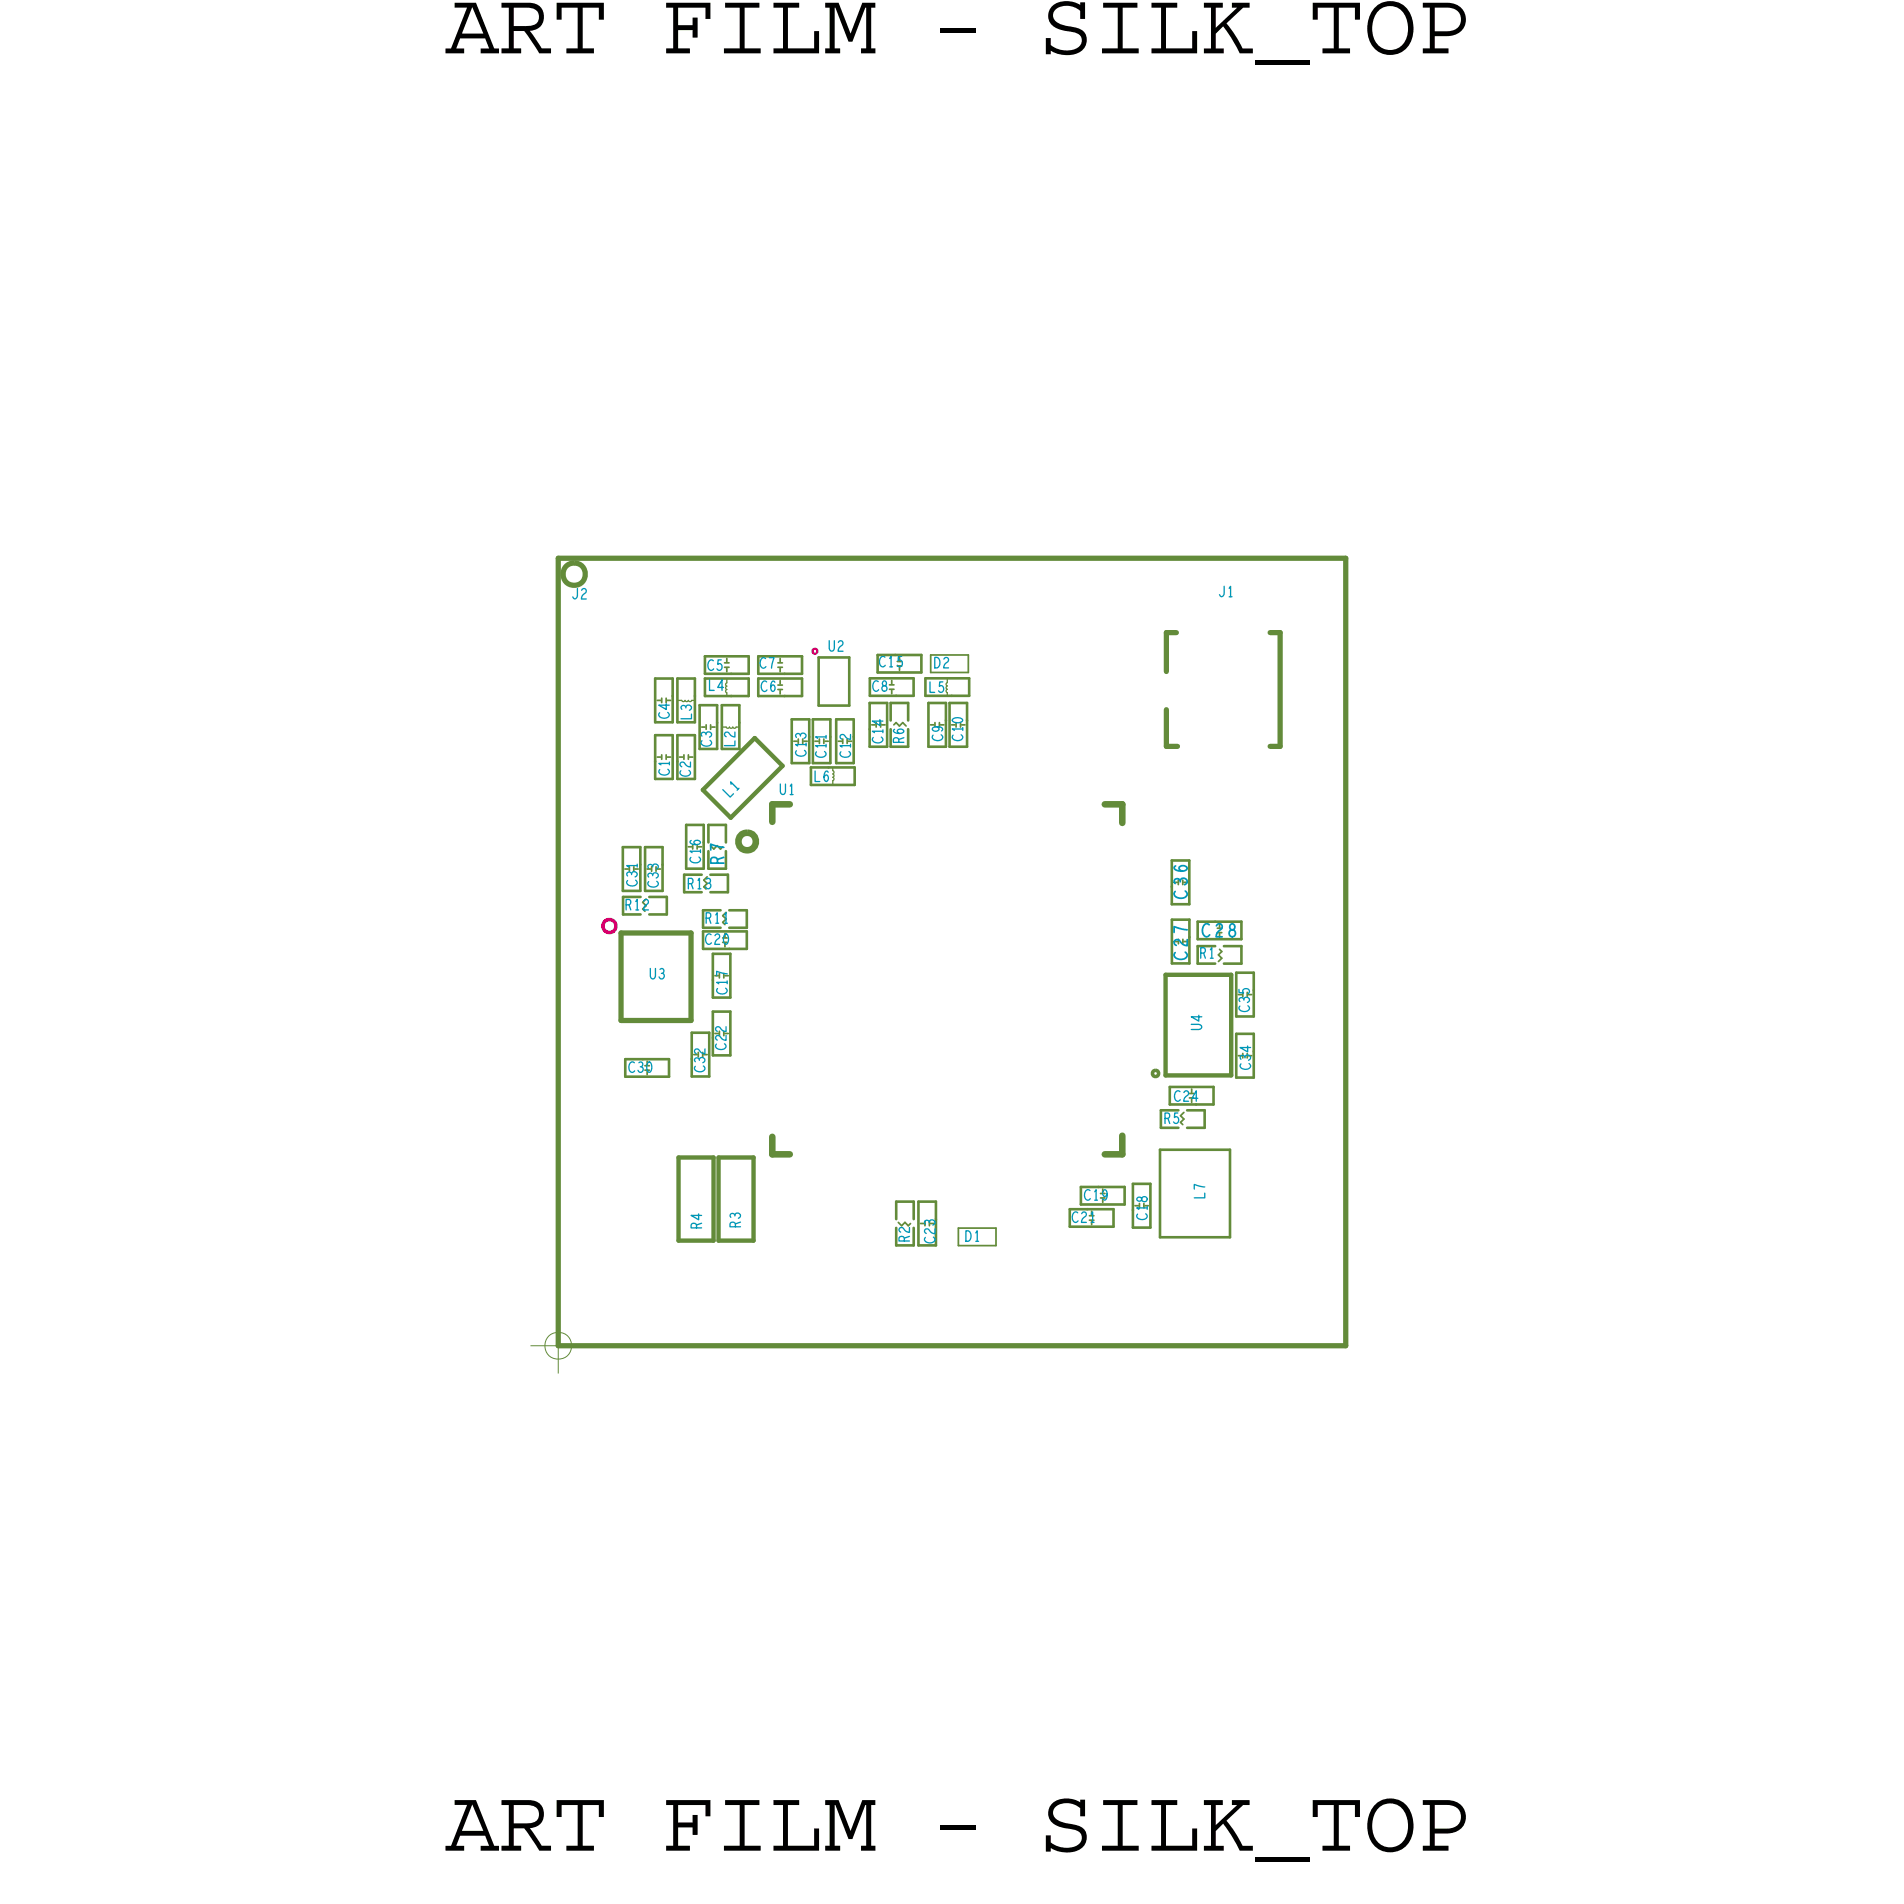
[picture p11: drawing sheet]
<svg xmlns="http://www.w3.org/2000/svg" width="44mm" height="44mm" viewBox="0 0 44 44" stroke-linecap="round" stroke-linejoin="round" font-family="sans-serif">
<!-- layer: Board Outline -->
<path d="M18.6 14.8v.1z" fill="none" stroke="#d7006b" stroke-width=".05"/>
<path d="M13.8 21.1l.1-.1 .2 .1v.1l-.2 .1-.1-.1z" fill="none" stroke="#d7006b" stroke-width=".08"/>
<path d="M12.8 12.8h18v18h-18z" fill="none" stroke="#acacac" stroke-width=".02"/>
<!-- layer: Components -->
<g fill="none" stroke="#638b3a" stroke-width=".1">
<path d="M16.1 18.1l.6 .6zM16.7 18.7l1.2-1.2zM17.3 16.9l-1.2 1.2zM17.3 16.9l.6 .6zM15.5 28.4h.8zM15.5 26.5v1.9zM15.5 26.5h.8zM16.3 26.5v1.9zM16.4 28.4h.8zM16.4 26.5v1.9zM16.4 26.5h.8zM17.2 26.5v1.9z"/>
<path d="M26.6 24.6h1.5zM26.6 22.3h1.5zM26.6 22.3v2.3zM28.1 22.3v2.3z"/>
</g>
<path d="M26.4 24.5h.1l-.1 .1-.1-.1z" fill="none" stroke="#638b3a" stroke-width=".08"/>
<g fill="none" stroke="#638b3a" stroke-width=".12">
<path d="M12.8 12.8h18zM12.8 12.8v18zM12.9 12.9h.2h.2l.1 .2-.1 .2-.2 .1-.2-.1v-.2zM26.7 14.5v.8zM26.7 16.2v.9zM26.7 17.1h.2zM26.7 14.5h.2zM29 17.1h.3zM29 14.5h.3zM29.3 14.5v2.6zM30.8 12.8v18zM12.8 30.8h18z"/>
<path d="M14.2 21.3h1.6zM14.2 21.3v2zM14.2 23.3h1.6zM15.8 21.3v2z"/>
</g>
<g fill="none" stroke="#638b3a" stroke-width=".06">
<path d="M14.2 19.4h.4zM14.2 19.4v1zM14.6 19.8v.6zM14.6 19.4v.4zM14.7 19.4h.4zM14.7 19.4v1zM15 15.5h.4zM15 16.8h.4zM15 16.5h.4zM15 15.5v1zM15 16.8v.6zM15 17.8h.4z"/>
<path d="M15 17.4v.4zM15.1 19.8v.6zM15.1 19.4v.4zM15.4 15.9v.6zM15.4 15.5v.4zM15.4 16.8v1zM15.5 15.5h.4zM15.5 16.8h.4zM15.5 16.5h.4zM15.5 15.5v1zM15.5 16.8v.6zM15.5 17.8h.4z"/>
<path d="M15.5 17.4v.4zM15.6 20h.4zM15.6 20v.4zM15.7 18.9h.4zM15.7 19.9h.4zM15.7 18.9v1zM15.9 15.9v.6zM15.9 15.5v.4zM15.9 16.8v1zM16 16.1h.4zM16 17.1h.4zM16 16.1v1z"/>
<path d="M16.1 19.3v.6zM16.1 18.9v.4zM16.1 15.5h1zM16.1 15h1zM16.1 15.9h.6zM16.1 15.5v.4zM16.1 15.4h.6zM16.1 15v.4zM16.2 18.9h.4zM16.2 18.9v.4zM16.2 19.9h.4zM16.2 19.5v.4z"/>
<path d="M16.2 20h.4zM16.4 16.5v.6zM16.4 16.1v.4zM16.5 16.1h.4zM16.5 17.1h.4zM16.5 16.1v1zM16.6 18.9v.4zM16.6 20v.4zM16.7 15.9h.4zM16.7 15.4h.4zM16.9 16.5v.6zM16.9 16.1v.4z"/>
<path d="M17.1 15.5v.4zM17.1 15v.4zM17.3 15h1zM17.3 15.5h1zM17.3 15.4h.6zM17.3 15v.4zM17.3 15.9h.6zM17.3 15.5v.4zM17.9 15.4h.4zM17.9 15.9h.4zM18.1 16.4h.4zM18.1 17.4h.4z"/>
<path d="M18.1 16.4v1zM18.3 15v.4zM18.3 15.5v.4zM18.5 16.8v.6zM18.5 16.4v.4zM18.5 17.5h.4zM18.5 17.9h1zM18.5 17.5v.4zM18.6 16.4h.4zM18.6 17.4h.4zM18.6 16.4v1zM18.7 15v1.1z"/>
<path d="M18.7 15h.7zM18.7 16.1h.7zM18.9 17.5h.6zM19 16.8v.6zM19 16.4v.4zM19.1 16.4h.4zM19.1 17.4h.4zM19.1 16.4v1zM19.4 15v1.1zM19.5 16.8v.6zM19.5 16.4v.4zM19.5 17.5v.4z"/>
<path d="M19.9 16.1h.4zM19.9 16.1v.6zM19.9 17.1h.4zM19.9 16.7v.4zM19.9 15.5h1zM19.9 15.9h.6zM19.9 15.5v.4zM20.1 15h.4zM20.1 15.4h1zM20.1 15v.4zM20.3 16.1v1zM20.4 17.1h.4z"/>
<path d="M20.4 16.1h.4zM20.4 16.7v.4zM20.4 16.1v.4zM20.5 15h.6zM20.5 15.9h.4zM20.8 16.7v.4zM20.8 16.1v.4zM20.9 15.5v.4zM21.1 15v.4zM21.2 15.5h1zM21.2 15.9h.6zM21.2 15.5v.4z"/>
<path d="M21.2 16.1h.4zM21.2 17.1h.4zM21.2 16.1v1zM21.6 16.5v.6zM21.6 16.1v.4zM21.7 16.1h.4zM21.7 17.1h.4zM21.7 16.1v1zM21.8 15.9h.4zM22.1 16.5v.6zM22.1 16.1v.4zM22.2 15.5v.4z"/>
<path d="M26.8 19.7h.4zM26.8 19.7v.6zM27.2 19.7v1zM14.2 20.4h.4zM14.2 20.5h.4zM14.2 20.9h.4zM14.2 20.5v.4zM14.3 24.2h.4zM14.3 24.6h1zM14.3 24.2v.4zM14.7 24.2h.6zM14.7 20.4h.4z"/>
<path d="M14.8 20.9h.4zM14.8 20.5h.4zM15.2 20.5v.4zM15.3 24.2v.4zM15.6 20.4h.4zM15.8 23.6h.4zM15.8 23.6v.6zM15.8 24.6h.4zM15.8 24.2v.4zM16.1 21.3h1zM16.1 20.8h.4zM16.1 21.2h.4z"/>
<path d="M16.1 20.8v.4zM16.1 21.7h.6zM16.1 21.3v.4zM16.2 23.6v1zM16.2 20.4h.4zM16.3 23.1h.4zM16.3 21.8h.4zM16.3 23.1v.6zM16.3 24.1h.4zM16.3 23.7v.4zM16.3 21.8v.6zM16.3 22.8h.4z"/>
<path d="M16.3 22.4v.4zM16.7 21.2h.4zM16.7 20.8h.4zM16.7 21.7h.4zM16.7 23.1v1zM16.7 21.8v1zM17.1 20.8v.4zM17.1 21.3v.4zM20.5 27.5h.4zM20.5 27.5v.4zM20.5 28.5h.4zM20.5 28.1v.4z"/>
<path d="M20.9 27.5v.4zM20.9 28.1v.4zM21 27.5h.4zM21 28.5h.4zM21 27.5v1zM21.4 27.9v.6zM21.4 27.5v.4zM24.5 27.6h.4zM24.5 28h1zM24.5 27.6v.4zM24.7 27.1h.4zM24.7 27.5h1z"/>
<path d="M24.7 27.1v.4zM24.9 27.6h.6zM25.1 27.1h.6zM25.5 27.6v.4zM25.7 27.1v.4zM25.9 27.1h.4zM25.9 27.1v.6zM25.9 28.1h.4zM25.9 27.7v.4zM26.3 27.1v1zM26.5 26.3h1.6zM26.5 26.3v2z"/>
<path d="M26.5 28.3h1.6zM26.5 25.4h.4zM26.5 25.8h.4zM26.5 25.4v.4zM26.7 24.8h1zM26.7 25.2h.6zM26.7 24.8v.4zM26.8 20.7h.4zM26.8 20.3v.4zM26.8 21h.4zM26.8 22h.4zM26.8 21v1z"/>
<path d="M27.1 25.8h.4zM27.1 25.4h.4zM27.2 21.4v.6zM27.2 21v.4zM27.3 25.2h.4zM27.4 22h.4zM27.4 21.1h.4zM27.4 21.6h.4zM27.4 21.6v.4zM27.4 21.5h1zM27.4 21.1v.4zM27.5 25.4v.4z"/>
<path d="M27.7 24.8v.4zM27.8 21.1h.6zM28 21.6h.4zM28 22h.4zM28.1 26.3v2zM28.3 22.2h.4zM28.3 23.6h.4zM28.3 23.2h.4zM28.3 22.2v1zM28.3 24.6h.4zM28.3 23.6v1zM28.4 21.6v.4z"/>
<path d="M28.4 21.1v.4zM28.7 22.6v.6zM28.7 22.2v.4zM28.7 24v.6zM28.7 23.6v.4z"/>
</g>
<path d="M16.9 19.1l.2-.1 .2 .1v.2l-.2 .1-.2-.1zM17.7 18.4h.4zM17.7 18.4v.4zM25.3 18.4h.4zM25.7 18.4v.4zM17.7 26.4h.4zM17.7 26v.4zM25.3 26.4h.4zM25.7 26v.4z" fill="none" stroke="#638b3a" stroke-width=".15"/>
<g fill="none" stroke="#638b3a" stroke-width=".04">
<path d="M14.3 19.9h.1zM14.8 19.9h.1zM15 16h.1zM15 17.3h.1zM15.1 16v.1zM15.1 17.3v.1zM15.2 16v.1zM15.2 17.3v.1zM15.3 16h.1M15.3 17.3h.1M15.5 17.3h.1zM15.6 17.3v.1z"/>
<path d="M15.7 19.4h.1zM15.7 17.3v.1zM15.8 17.3h.1M16 16.6h.1zM16.1 16.6v.1zM16.2 19.3l.1 .1zM16.2 16.6v.1zM16.3 16.6h.1M16.6 15.2h.1zM16.6 15.3h.1zM16.6 15v.1zM16.6 15.3v.1z"/>
<path d="M17.8 15.2h.1zM17.8 15.3h.1zM17.8 15.7h.1zM17.8 15.8h.1zM17.8 15v.1zM17.8 15.3v.1zM17.8 15.6h.1M17.8 15.8v.1zM18.1 16.9h.1zM18.6 16.9h.1zM19.2 16.9h.1M19.9 16.6h.1z"/>
<path d="M20.3 15.7h.1zM20.3 15.8h.1zM20.4 15.6h.1M20.4 15.8v.1zM20.5 16.5l-.1 .1zM20.5 16.5l.1 .1zM20.6 15v.1zM20.6 16.5l.1 .1zM20.6 16.5v.1zM21.3 16.6h.1M21.3 15h.8zM21.3 15.4h.8z"/>
<path d="M21.3 15v.4zM21.4 16.5v.1zM21.5 16.5v.1zM21.5 16.6h.1zM21.8 16.6h.1M22.1 15v.4zM14.8 20.5l-.1 .1zM14.8 24.3h.1M15.9 24.1h.1M16.2 20l-.1 .1zM16.3 23.6h.1zM16.3 22.3h.1z"/>
<path d="M16.6 21.3v.1zM16.6 20.9h-.1zM20.5 27.9l.1 .1zM20.6 28l.1-.1zM20.7 27.9l.1 .1zM20.8 28h.1M21 28h.1zM21.1 27.9v.1zM21.9 28.1h.9zM21.9 28.1v.4zM21.9 28.5h.9zM22.8 28.1v.4z"/>
<path d="M25 27.7v.1zM25.2 27.2v.1zM25.9 27.6h.1zM26.8 20.2h.1zM26.8 21.5h.1zM27 25.7h.1M27 25.5l.1 .1zM27.1 25.6l-.1 .1zM27.1 25.4l-.1 .1zM27.2 24.9v.1zM27.8 21.8l.1-.1zM27.9 22v-.1z"/>
<path d="M27.9 21.8v.1zM27.9 21.7h.1M27.9 21.1v.1zM28.3 22.7h.1zM28.3 24.1h.1z"/>
</g>
<g fill="none" stroke="#638b3a" stroke-width=".03">
<path d="M15.5 16h.1zM15.6 16h.2M15.8 16h.1M16.5 16.6h.1zM16.6 16.6h.2M16.6 15.5v.1zM16.6 15.8h.1M16.6 15.6v.2M16.8 16.6h.1M19 17.6v.2M19 17.8v.1zM19 17.6h.1"/>
<path d="M21.7 15.5v.1zM21.7 15.8h.1M21.7 15.6v.2"/>
</g>
<!-- layer: Text -->
<g fill="none" stroke="#0097b7" stroke-width=".03">
<path d="M13.2 13.5v.1h-.1M13.3 13.5h.1l-.1 .2h.1M14.4 20v-.1l-.1 .1M14.6 19.8h-.2M14.9 19.8h-.1M14.9 20h-.1M15.2 16.1v.1l-.1-.1h.2M15.3 16.3a.1 .1 0 0 1-.1 .1 .1 .1 0 0 1-.1-.1M15.3 17.6a.1 .1 0 0 1-.1 .1 .1 .1 0 0 1-.1-.1M15.3 17.4l-.2 .1M15.3 17.4v.1M15.6 16.2v-.1h.2v.1"/>
<path d="M15.7 17.6a.1 .1 0 0 1 0 .2 .11 .11 0 0 1-.1-.2M15.8 17.4v.1l-.2-.1v.1M15.8 19.2l.1 .1 .1-.1h-.1v.1M15.8 16.3v.1h-.2M16 19.6a.1 .1 0 0 1-.1 .1 .1 .1 0 0 1-.1-.1M16 19.5h-.2M16.1 16.8l.1-.1v.1M16.1 16.8v-.1l-.1 .1M16.2 15.5v.3h.1M16.2 16.9a.11 .11 0 0 1-.1 .2 .11 .11 0 0 1-.1-.2M16.3 15.1a.1 .1 0 0 0-.1 .1 .1 .1 0 0 0 .1 .1M16.5 15.1l-.1 .1h.1v.1h-.1"/>
<path d="M16.5 15.7h-.1l.1-.2v.3M16.8 16.9v.1h-.2M16.8 16.7v.1l-.2-.1v.1M17.5 15.1a.1 .1 0 0 0-.1 .1 .1 .1 0 0 0 .1 0M17.5 15.6a.1 .1 0 0 0-.1 .1 .1 .1 0 0 0 .1 .1M17.6 15h.1l-.1 .3M17.7 15.6h-.1l.1 .2v-.1h-.1M17.8 17.9l.1 .3 .1-.3M18.1 18v.2M18.1 18.2h.1M18.3 16.8h-.1v.1M18.4 17.2a.1 .1 0 0 1-.1 .1 .1 .1 0 0 1-.1-.1"/>
<path d="M18.4 17l-.2 .1M18.6 17.6v.3h.1M18.8 17.2a.1 .1 0 0 1 0 .1 .1 .1 0 0 1-.1-.1M18.9 16.8l-.2 .1M18.9 17l-.2 .1M18.9 17.7h-.1l.1 .2v-.2l-.1 .1M19 14.6v.3l.1-.3M19.2 14.7h.1l-.1 .2h.1M19.4 17.2a.1 .1 0 0 1-.1 .1 .1 .1 0 0 1-.1-.1M19.4 17l-.2 .1M19.4 16.8v.1l-.1-.1-.1 .1M20.1 15.6a.11 .11 0 0 0-.2 .1 .11 .11 0 0 0 .2 .1"/>
<path d="M20.1 16.4v.2l-.2-.1h.3M20.1 16.8a.1 .1 0 0 1 0 .2 .1 .1 0 0 1-.1-.1M20.2 16.7h-.2M20.2 15.6l.1 .1-.1 .1v-.1l.1-.1zM20.2 15a.1 .1 0 0 0-.1 .1 .1 .1 0 0 0 .1 .1M20.3 15.1l.1 .1M20.4 16.7l.1 .1 .2-.1h-.2l.1 .1M20.5 17l-.1-.1v.1h.3M20.6 15l-.1 .1h.1v.1h-.1M20.7 16.9h-.2M21.3 15.6v.2h.1M21.4 15l.1 .1-.1 .2z"/>
<path d="M21.4 16.6l.1 .1h-.2l.1-.1 .1 .1M21.5 16.8a.1 .1 0 0 1-.1 .1 .1 .1 0 0 1-.1-.1M21.6 15.6l-.1 .1h.1v.1h-.1M21.6 15.1h.1l-.1 .2h.1M21.8 16.4l.2 .1h-.2zM22 16.8a.1 .1 0 0 1-.1 .1 .1 .1 0 0 1-.1-.1M22 16.7h-.2M28 13.4v.2h-.1M28.1 13.4v.2M28.1 13.6h.1M14.3 20.7l.1-.1h-.1v.2M14.5 24.3a.1 .1 0 0 0-.1 .1 .1 .1 0 0 0 .1 .1"/>
<path d="M14.5 20.1a.11 .11 0 0 1-.1 .2 .11 .11 0 0 1-.1-.2M14.5 20.6l.1 .2M14.6 24.3h.1v.1M14.7 20.6h.1l-.1 .2h.1M14.8 24.3l.1 .1-.1 .1zM14.9 22.1v.3l.1-.3M15 20.1a.11 .11 0 0 1-.1 .2 .1 .1 0 0 1-.1-.1M15.1 22.2h.1h-.1M15.1 22.2l.1 .2-.1-.1M15.7 20.2l.1-.1h-.1v.2M15.9 28.1l-.1-.1v.1h.2M16 20.1v.2"/>
<path d="M16 27.7v.2l-.2-.1h.2M16 24.2h-.1v.1M16 28h-.1M16.1 24.4a.1 .1 0 0 1-.1 .1 .1 .1 0 0 1-.1-.1M16.1 24v.1l-.2-.1v.1M16.1 21l.1-.1h-.1v.2M16.2 20.1v.1M16.3 21.4a.11 .11 0 0 0-.2 .1 .1 .1 0 0 0 .2 0M16.3 21.4h.1l-.1 .2h.1M16.4 20.9v.2M16.6 23.9a.1 .1 0 0 1-.1 .1 .1 .1 0 0 1-.1-.1M16.6 20.9v.2"/>
<path d="M16.6 21.4v.2zM16.6 22.6a.1 .1 0 0 1-.1 .1 .1 .1 0 0 1-.1-.1M16.6 23.5v.1l-.2-.1v.1M16.6 23.7v.1l-.2-.1v.1M16.6 22.3l-.2-.1v.1M16.6 22.5h-.2M16.8 27.8l-.1-.1v.1M16.8 28h-.1h.2M20.7 28.4l-.1-.1-.1 .1h.3M20.8 28.1v.1l-.2-.1v.1M20.8 28.3h-.1M21.2 27.9v.1"/>
<path d="M21.3 28.3a.1 .1 0 0 1-.1 .1 .1 .1 0 0 1 0-.1M21.4 28.1v.1l-.2-.1v.1M22.1 28.1l.1 .1-.1 .2zM22.3 28.2v.2M22.3 28.4h.1M24.6 27.7a.1 .1 0 0 0-.1 .1 .1 .1 0 0 0 .1 .1M24.7 27.7l.1 .1-.1 .1h.1M24.9 27.2a.1 .1 0 0 0-.1 .1 .1 .1 0 0 0 .1 .1M24.9 27.7l.1 .2M25 27.2l.1 .2M25.3 27.3h-.1v-.1l.1 .1-.1 .1M26 27.4v.1l.1-.1h.1v.1z"/>
<path d="M26.2 27.7a.11 .11 0 0 1-.1 .2 .1 .1 0 0 1-.1-.1M26.2 27.6h-.2M26.6 25.6l.1-.1-.1-.1v.3M26.7 25.6v.1M26.9 25.4l-.1 .1h.1v.2l-.1-.1M27 25a.1 .1 0 0 0-.2 0 .11 .11 0 0 0 .2 .1M27.1 25h.1l-.1 .2h.1M27.2 23.4l.3 .1h-.3M27.4 25.1h-.2l.1-.2v.3M27.4 23.2v.1l-.2-.1h.3M27.4 21.8l.1-.1h-.1v.2M27.5 27.3v.1h-.2"/>
<path d="M27.5 27.1h-.2v.1M27.7 21.7v.2M28.3 22.6l.1 .1v-.1h.1v.1M28.4 22.8l-.1 .1M28.5 24.2l-.1-.1v.1M28.5 23.9v.1l-.2-.1h.3M28.5 23a.1 .1 0 0 1-.1 .1 .1 .1 0 0 1-.1-.1M28.5 24.3a.1 .1 0 0 1 0 .2 .11 .11 0 0 1-.1-.2"/>
</g>
<path d="M16.4 19.7v-.1h-.1l-.1 .1h.3M16.5 19.4l-.3-.1v.1M26.9 19.8v.1l.2-.1h-.1v.1M27 20.1h-.1v.1M27.1 20.4a.13 .13 0 0 1-.1 .1 .13 .13 0 0 1-.1-.1M27.1 21.8a.13 .13 0 0 1-.1 .1 .13 .13 0 0 1-.1-.1M27.1 21.3l-.3-.1v.1M27.1 21.5v.1l-.2-.1v.1M27.6 21.1a.12 .12 0 0 0-.1 .2 .12 .12 0 0 0 .1 .1M27.8 21.2h.1l-.1 .2h.1M28.1 21.1v.1l.1 .1v.1l-.1-.1 .1-.1z" fill="none" stroke="#0097b7" stroke-width=".04"/>
<!-- layer: Drawing Origin -->
<path d="M12.1 30.8h1.3M12.5 30.6l.3-.1 .2 .1 .1 .2-.1 .2-.2 .1-.3-.1v-.2zM12.8 30.1v1.3" fill="none" stroke="#638b3a" stroke-width=".02"/>
<g font-size="2.1">
<text x="10.2" y="1.2">ART FILM - SILK_TOP</text>
<text x="10.2" y="42.3">ART FILM - SILK_TOP</text>
</g>
<g font-size=".3" fill="#0097b7">
<text x="16.5" y="19.8" transform="rotate(-90 16.5 19.8)">R7</text>
<text x="27.1" y="20.5" transform="rotate(-90 27.1 20.5)">C36</text>
</g>
<g font-size=".3" fill="#638b3a">
<text x="27.1" y="21.9" transform="rotate(-90 27.1 21.9)">C27</text>
<text x="27.5" y="21.4">C28</text>
</g>
<g font-size=".2" fill="#0097b7">
<text x="18.4" y="17.3" transform="rotate(-90 18.4 17.3)">C13</text>
<text x="18.9" y="17.3" transform="rotate(-90 18.9 17.3)">C11</text>
<text x="19.4" y="17.3" transform="rotate(-90 19.4 17.3)">C12</text>
<text x="20.1" y="15.2">C15</text>
<text x="20.2" y="17" transform="rotate(-90 20.2 17)">C14</text>
<text x="22" y="16.9" transform="rotate(-90 22 16.9)">C10</text>
<text x="14.3" y="20.8">R12</text>
<text x="14.6" y="20.3" transform="rotate(-90 14.6 20.3)">C31</text>
<text x="15" y="20.3" transform="rotate(-90 15 20.3)">C33</text>
<text x="15.7" y="20.3">R13</text>
<text x="16" y="19.7" transform="rotate(-90 16 19.7)">C16</text>
<text x="16.1" y="21.1">R11</text>
<text x="16.6" y="22.7" transform="rotate(-90 16.6 22.7)">C17</text>
<text x="16.7" y="18.2" transform="rotate(-45 16.7 18.2)">L1</text>
<text x="27.4" y="21.9">R1</text>
<text x="28.6" y="23.1" transform="rotate(-90 28.6 23.1)">C35</text>
<text x="14.4" y="24.5">C30</text>
<text x="16.1" y="24.5" transform="rotate(-90 16.1 24.5)">C32</text>
<text x="16.9" y="28.1" transform="rotate(-90 16.9 28.1)">R3</text>
<text x="21.4" y="28.4" transform="rotate(-90 21.4 28.4)">C23</text>
<text x="24.5" y="27.9">C21</text>
<text x="24.8" y="27.4">C19</text>
<text x="26.2" y="27.9" transform="rotate(-90 26.2 27.9)">C18</text>
<text x="28.6" y="24.5" transform="rotate(-90 28.6 24.5)">C34</text>
</g>
<g font-size=".2" fill="#638b3a">
<text x="16.1" y="21.6">C20</text>
<text x="16.6" y="24" transform="rotate(-90 16.6 24)">C22</text>
<text x="26.8" y="25.2">C24</text>
</g>
</svg>
